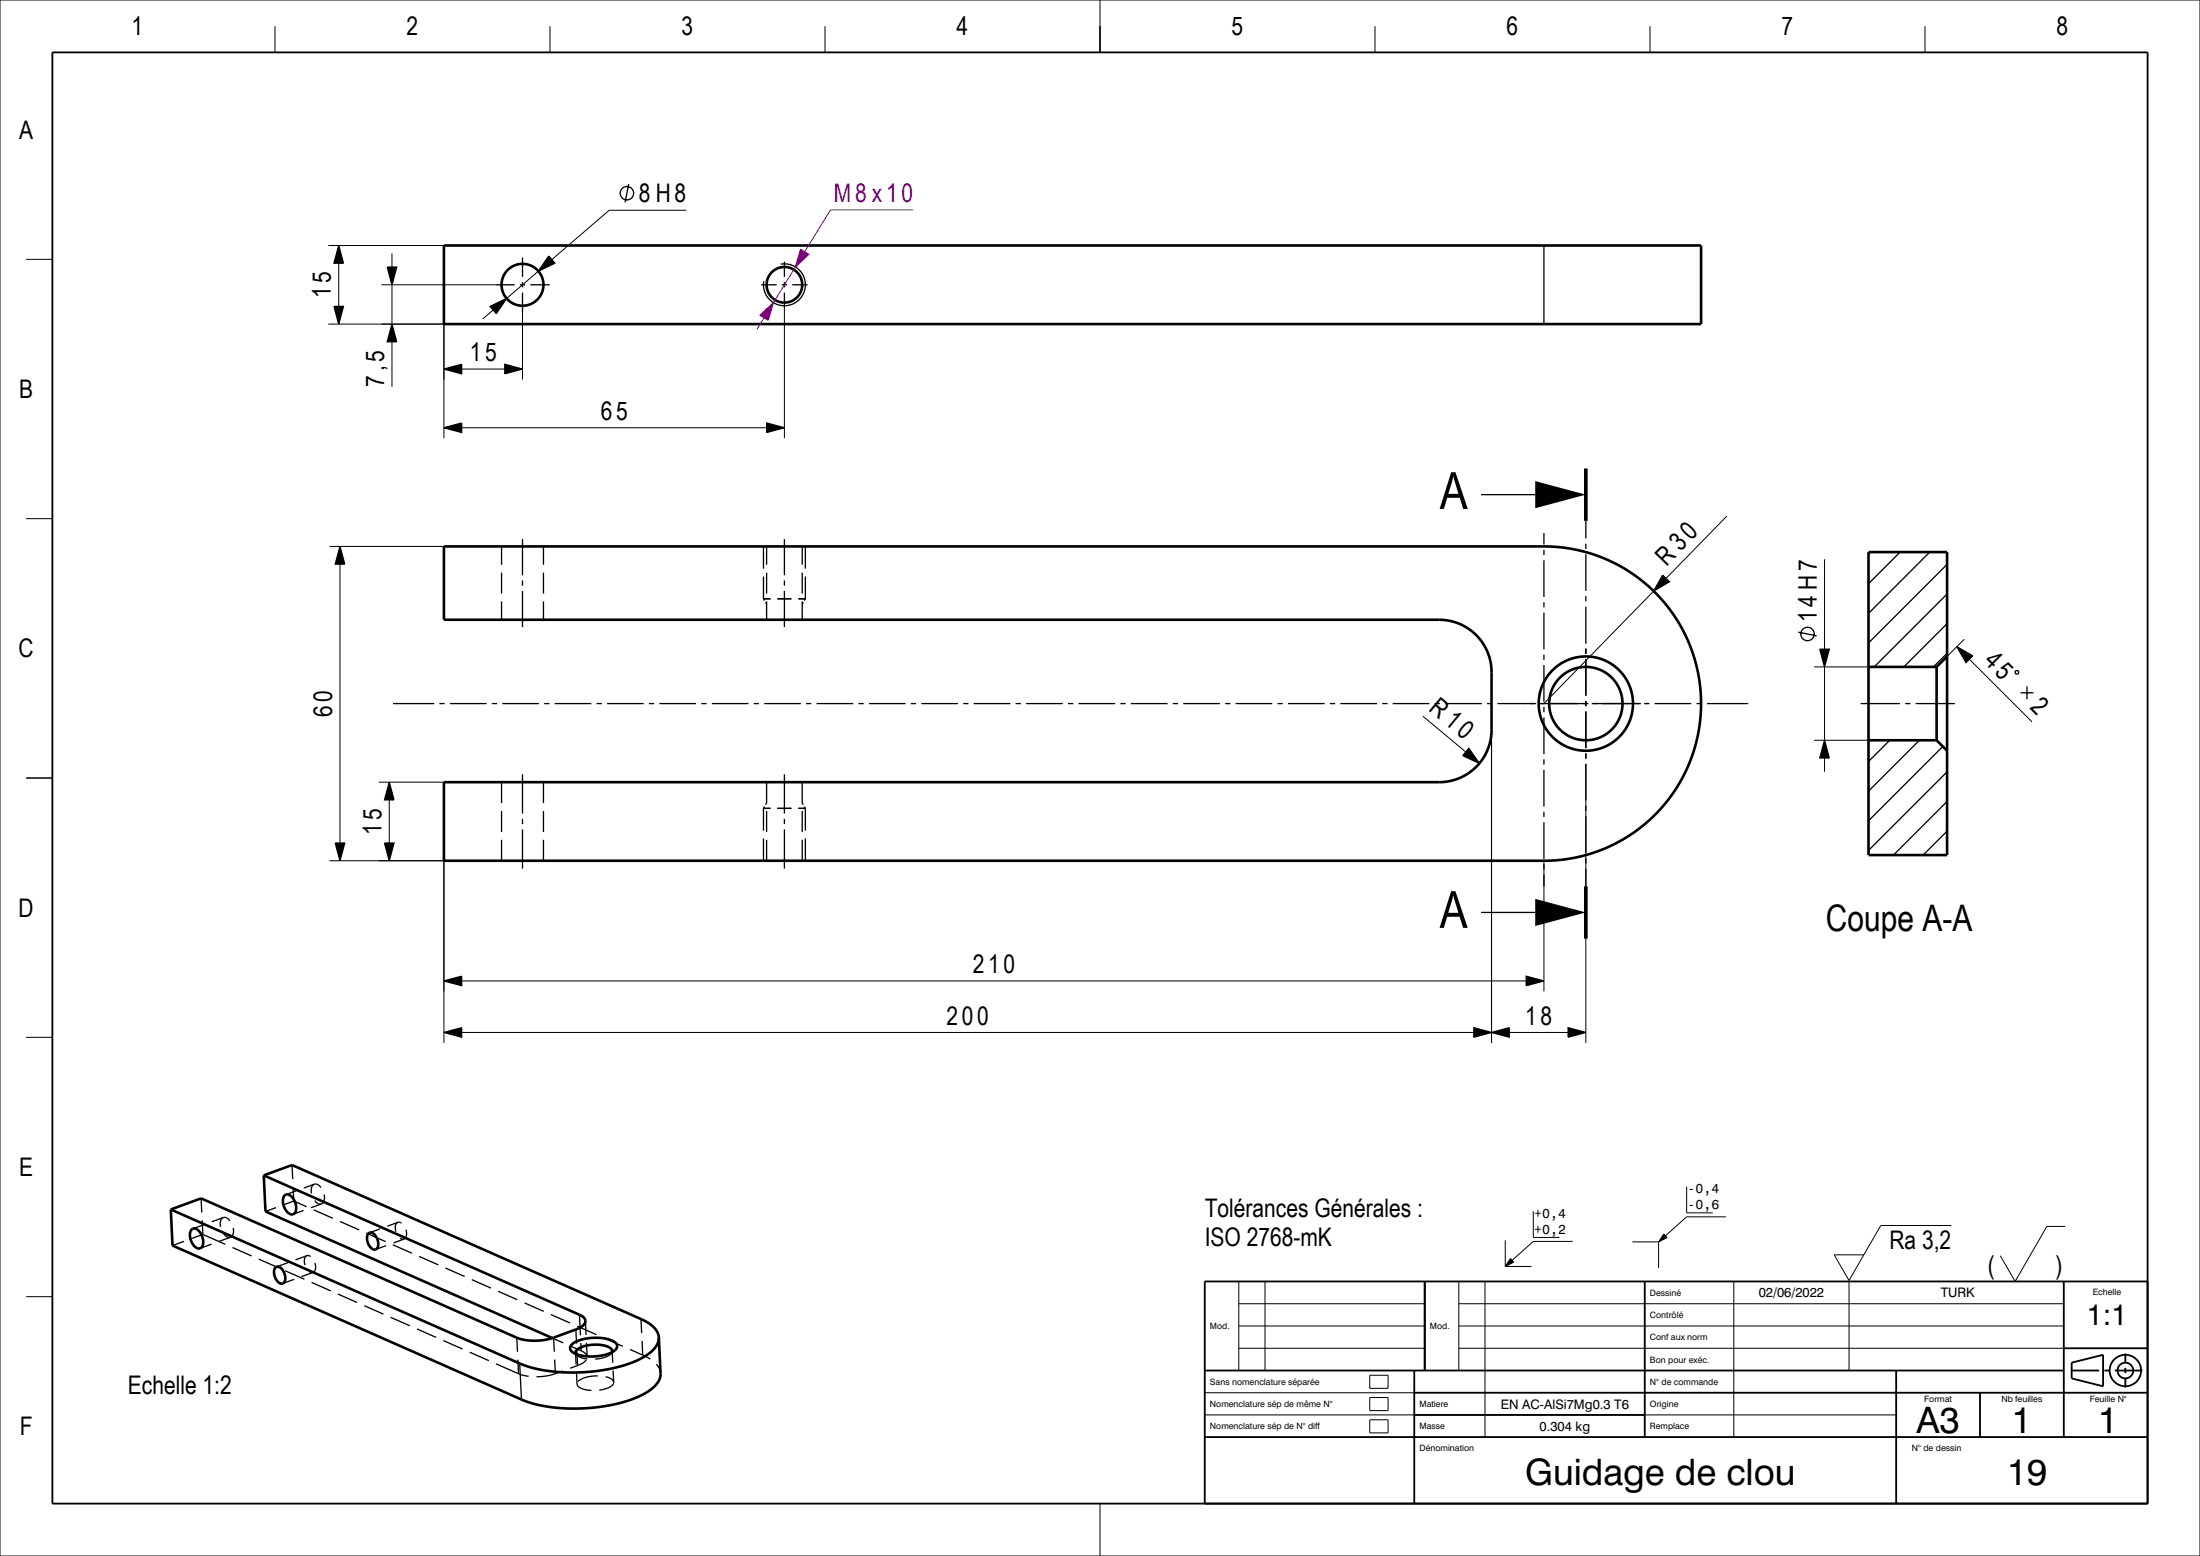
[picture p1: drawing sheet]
<svg xmlns="http://www.w3.org/2000/svg" width="420mm" height="297mm" viewBox="0 0 420 297" stroke-linecap="round" stroke-linejoin="round" font-family="sans-serif">
<g fill="#000">
<path d="M63.8 58.5h1.8l-.9 3.4z" fill-rule="evenodd"/>
<path d="M64.7 46.9l.9 3.3h-1.8z" fill-rule="evenodd"/>
<path d="M73.9 51h1.8l-.9 3.4z" fill-rule="evenodd"/>
<path d="M93.6 58.5l3.1-1.5-2 2.9z" fill-rule="evenodd"/>
<path d="M104.8 48.9l1.1 1.3-3.1 1.6z" fill-rule="evenodd"/>
<path d="M74.8 61.9l.9 3.3h-1.8z" fill-rule="evenodd"/>
<path d="M84.8 70.4l3.3-.9v1.8z" fill-rule="evenodd"/>
<path d="M96.4 69.5l3.4 .9-3.4 .9z" fill-rule="evenodd"/>
<path d="M84.8 81.6l3.3-.9v1.9z" fill-rule="evenodd"/>
<path d="M146.4 80.7l3.4 .9-3.4 1z" fill-rule="evenodd"/>
<path d="M293.1 91.8l9.7 2.6-9.7 2.6z" fill-rule="evenodd"/>
<path d="M64.9 104.3l.9 3.4h-1.8z" fill-rule="evenodd"/>
<path d="M317.4 109.8l1.3 1.2-3 1.8z" fill-rule="evenodd"/>
<path d="M74.3 149.3l.9 3.4h-1.8z" fill-rule="evenodd"/>
<path d="M280.4 142.8l2 2.9-3.1-1.5z" fill-rule="evenodd"/>
<path d="M64 160.9h1.8l-.9 3.4z" fill-rule="evenodd"/>
<path d="M73.4 160.9h1.8l-.9 3.4z" fill-rule="evenodd"/>
<path d="M293.1 171.6l9.7 2.6-9.7 2.6z" fill-rule="evenodd"/>
<path d="M84.8 187.2l3.3-.9v1.8z" fill-rule="evenodd"/>
<path d="M84.8 197.1l3.3-.9v1.8z" fill-rule="evenodd"/>
<path d="M281.4 196.2l3.4 .9-3.4 .9z" fill-rule="evenodd"/>
<path d="M284.8 197.1l3.3-.9v1.8z" fill-rule="evenodd"/>
<path d="M291.4 186.3l3.4 .9-3.4 .9z" fill-rule="evenodd"/>
<path d="M299.4 196.2l3.4 .9-3.4 .9z" fill-rule="evenodd"/>
<path d="M317.6 235.5l.7 .7-1.7 .8z" fill-rule="evenodd"/>
<path d="M288.4 240.2l.6 .7-1.6 .8z" fill-rule="evenodd"/>
</g>
<g fill="none" stroke="#000" stroke-width=".25">
<path d="M120 35.1l-.7 3.5M63.8 58.5h1.8l-.9 3.4zM64.7 46.9l.9 3.3h-1.8zM73.9 51h1.8l-.9 3.4zM93.6 58.5l3.1-1.5-2 2.9zM94.6 54.4h3.7M99.3 54.4h1M99.8 49.2v3.7M99.8 53.9v1M99.8 55.9v3.7M101.3 54.4h3.7M104.8 48.9l1.1 1.3-3.1 1.6z"/>
<path d="M145.3 54.4h3M149.1 50.4a4 4 0 0 1 4.6 3.7 4 4 0 0 1-4.2 4.3 4 4 0 0 1-3.7-4.7M149.3 54.4h1M149.8 49.9v3M149.8 53.9v1M149.8 55.9v2.9M151.3 54.4h2.9M294.8 46.9v15M74.8 61.9l.9 3.3h-1.8zM84.8 70.4l3.3-.9v1.8zM96.4 69.5l3.4 .9-3.4 .9zM84.8 81.6l3.3-.9v1.9z"/>
<path d="M146.4 80.7l3.4 .9-3.4 1zM282.8 94.4h10.3M302.8 99.4v3.4M64.9 104.3l.9 3.4h-1.8zM95.8 104.3v3.5M95.8 109.3v4M95.8 114.8v3.5M99.8 102.9v6.9M99.8 110.8v1M99.8 112.8v6.9M103.8 104.3v3.5M103.8 109.3v4"/>
<path d="M103.8 114.8v3.5M145.8 104.3v4.2M145.8 110v4.3M145.8 114.3h1.3M145.8 114.3l.2 .3M146.2 115l.2 .3M146.4 104.3v3.5M146.4 109.3v4M146.4 114.8v3.5M148.4 114.3h2.7M149.8 102.9v6.9M149.8 110.8v1"/>
<path d="M149.8 112.8v6.9M152.4 114.3h1.4M153.2 104.3v3.5M153.2 109.3v4M153.2 114.8v3.5M153.4 115l-.2 .3M153.8 104.3v4.2M153.8 110v4.3M153.8 114.3l-.2 .3M294.8 101.8v2.1M294.8 104.9v1M294.8 106.9v7"/>
<path d="M294.8 114.9v1M294.8 116.9v7M302.8 103.8v1M302.8 105.8v7M302.8 113.8v1M302.8 115.8v7M317.4 109.8l1.3 1.2-3 1.8zM357.1 105.4l-.4 .4M362.7 105.4l-6 6M368.4 105.4l-11.7 11.7M371.7 119l-8.2 8.3M371.7 113.4l-13.9 13.9"/>
<path d="M371.7 107.7l-15 15M75 134.3h7.9M83.9 134.3h1M85.9 134.3h7M93.9 134.3h1M95.9 134.3h7M103.9 134.3h1M105.9 134.3h7M113.9 134.3h1M115.9 134.3h7M123.9 134.3h1M125.9 134.3h7"/>
<path d="M133.9 134.3h1M135.9 134.3h7M143.9 134.3h1M145.9 134.3h7M153.9 134.3h1M155.9 134.3h7M163.9 134.3h1M165.9 134.3h7M173.9 134.3h1M175.9 134.3h7M183.9 134.3h1M185.9 134.3h7"/>
<path d="M193.9 134.3h1M195.9 134.3h7M203.9 134.3h1M205.9 134.3h7M213.9 134.3h1M215.9 134.3h7M223.9 134.3h1M225.9 134.3h7M233.9 134.3h1M235.9 134.3h7M243.9 134.3h1M245.9 134.3h7"/>
<path d="M253.9 134.3h1M255.9 134.3h7M263.9 134.3h1M265.9 134.3h7M273.9 134.3h1M275.9 134.3h7M283.9 134.3h1M285.9 134.3h7.4M293.9 134.3h9.4M294.8 124.9v1M294.8 126.9v7M294.8 134.9v1"/>
<path d="M294.8 136.9v7M302.8 123.8v1M302.8 125.8v7M302.8 133.8v1M302.8 135.8v7M303.9 134.3h9.4M313.9 134.3h1M315.9 134.3h7M323.9 134.3h1M325.9 134.3h7.9M355.2 134.3h7.5M363.7 134.3h1"/>
<path d="M365.7 134.3h7.5M371.7 124.7l-2.6 2.6M74.3 149.3l.9 3.4h-1.8zM95.8 149.3v4M95.8 154.8v4M99.8 147.8v7.5M99.8 156.3v1M99.8 158.3v7.5M103.8 149.3v4M103.8 154.8v4M145.8 154.3h1.3M145.8 154.3v4.2"/>
<path d="M146 154l-.2 .3M146.4 149.3v4M146.4 154.8v4M146.4 153.3l-.2 .3M148.4 154.3h2.7M149.8 147.8v7.5M149.8 156.3v1M149.8 158.3v7.5M152.4 154.3h1.4M153.2 149.3v4M153.2 154.8v4M153.2 153.3l.2 .3"/>
<path d="M153.6 154l.2 .3M153.8 154.3v4.2M280.4 142.8l2 2.9-3.1-1.5zM294.8 144.9v1M294.8 146.9v7M294.8 154.9v1M294.8 156.9v7M302.8 143.8v1M302.8 145.8v7M302.8 153.8v1M302.8 155.8v7M360.8 141.3l-4.1 4.1"/>
<path d="M366.4 141.3l-9.7 9.7M370.9 142.5l-14.2 14.2M371.7 158.6l-4.6 4.6M371.7 153l-10.2 10.2M371.7 147.3l-15 15M64 160.9h1.8l-.9 3.4zM73.4 160.9h1.8l-.9 3.4zM95.8 160.3v4M103.8 160.3v4M145.8 160v4.3M146.4 160.3v4M153.2 160.3v4"/>
<path d="M153.8 160v4.3M282.8 174.2h10.3M294.8 164.9v1M294.8 166.9v2.2M302.8 163.8v1M302.8 165.8v3.4M84.8 187.2l3.3-.9v1.8zM84.8 197.1l3.3-.9v1.8zM281.4 196.2l3.4 .9-3.4 .9zM284.8 197.1l3.3-.9v1.8zM291.4 186.3l3.4 .9-3.4 .9zM299.4 196.2l3.4 .9-3.4 .9z"/>
<path d="M35.1 236.9l-2.2 .8M38.4 228.7l.1 2.7M38.6 232.9l.1 2.7M38.7 235.6l-2.2 .8M38.7 235.6l4.3 1.9M39 233.7l-2.2 .8M40.4 237.5l-2.2 .8M42.6 232.4a1.47 1.47 0 0 0-.5 1.8M42.6 232.4a1.22 1.22 0 0 1 1.3 .6M42.6 232.4l-2.2 .8M42.7 235.5a1.22 1.22 0 0 0 1.3 .7M44 236.2l-2.2 .8"/>
<path d="M44.4 238.1l3.6 1.6M44.5 234.4a1.55 1.55 0 0 1-.5 1.8M52.7 230.5l-2 .7M55.8 222.4l.1 2.7M56 226.6l.1 2.7M56.1 229.3l2.4 1M56.1 229.3l-2 .7M56.6 227.3l-2 .7M58 231l-2 .8M58.6 239.7l.7 .1M58.6 239.7a1.42 1.42 0 0 0-.4 1.8M58.6 239.7l-2.2 .8"/>
<path d="M59.9 230.9l3.6 1.6M60 226a1.22 1.22 0 0 1 1.3 .7M60 226a1.47 1.47 0 0 0-.5 1.8M60 226l-2 .8M60.1 229.2a1.19 1.19 0 0 0 1.3 .6M61.4 229.8l-2 .7M61.9 228a1.55 1.55 0 0 1-.5 1.8M64.9 233.2l3.7 1.6M70 235.4l3.6 1.6M72.5 234.6l-1.9 .7M73.7 237.8l-2 .7M75 237.6l3.6 1.6"/>
<path d="M76 233.3a1.42 1.42 0 0 0-.4 1.8M76 233.3l.7 .2M76 233.3l-2 .7M76.4 236.3l.7 .2M77.1 236.5l-2 .7M77.5 234.7a1.51 1.51 0 0 1-.4 1.8M80 239.8l3.7 1.6M49.4 240.3l3.7 1.7M54.4 242.6l3.7 1.6M55 241l-2.2 .8M56.2 244.2l-2.2 .8M59 242.7l.8 .2"/>
<path d="M59.5 244.8l3.6 1.6M59.8 242.9l-2.2 .8M60.1 241.1a1.51 1.51 0 0 1-.3 1.8M64.5 247l3.7 1.6M69.5 249.2l3.7 1.6M74.6 251.4l3.6 1.7M79.6 253.7l3.7 1.6M84.6 255.9l3.7 1.6M85 242l3.7 1.6M89.7 258.1l3.6 1.6M90.1 244.3l3.6 1.6M95.1 246.5l3.7 1.6"/>
<path d="M98.7 255.3l.1 2.7M98.9 259.5l.1 2.7M100.1 248.7l3.7 1.6M105.2 250.9l3.6 1.6M105.5 255.4l2 .9M105.7 255.3l.1 2.7M105.9 259.5l.1 2.7M108.9 256.9l2.1 .9M109.3 258.1l.3 .2M109.9 258.2l.1 2.3M109.9 258.4l.3 .4M109.9 253.8l.2 2.7"/>
<path d="M109.9 258.6l.3 .2M110.1 258l.2 2.6M110.2 253.1l3.7 1.7M110.2 258.8l.8 .4 1.1 .2M110.6 250.9l.2 4M110.9 256.4l.1 1.4M111 257.8l.8 .5 .3 .7M111.8 252.1l.1 2.7M111.9 259.6l-.6 .6-1 .4M112 256.3l.1 2.7M112.1 259h.1M115.2 255.4l3.7 1.6"/>
<path d="M116.6 258.5a5.3 5.3 0 0 1-3 .9M116.8 258.1l-.2 .4M116.8 258.2l-.2 .3M116.9 257.9l.1 2.2M117.4 257.7l-.3 .3M120.3 257.6l2.4 1M122.4 251.8l.1 2.7M122.6 256l.1 2.6M122.7 258.6l1.4 .8M94.7 260.3l4.3 1.9M99 262.2l1.9 .5M99.2 260.3l.4 6.8"/>
<path d="M106 262.2a11 11 0 0 1-3.6 .6M107.4 261.7l-1.4 .5M110.1 261.9l.1 2.3a2.44 2.44 0 0 0 2.4 1.2h.3M110.3 260.6l-1.4 .6M114.1 262.6a5.5 5.5 0 0 0-3.7 1.1M115.6 262.8l1.1 .4 .5 .6M117.1 261.6l.1 2.2M117.2 263.8a2.02 2.02 0 0 1-1.9 1.4l-.9 .1M125.3 260.4l.6 .8 .2 1"/>
<circle cx="119.7" cy="36.9" r="1.28"/>
</g>
<g fill="none" stroke="#000" stroke-width=".19">
<path d="M0 0h420v297h-420zM52.5 5v5M105 5v5M157.5 5v5M210 0v10M262.5 5v5M315 5v5M367.5 5v5M5 49.5h5M62.7 46.9h22.1M64.7 50.2v8.3M72.8 54.4h21.8"/>
<path d="M74.8 48.4v2.6M74.8 54.4v7.5M94.2 59.2l-2 1.7M99.8 59.6v12.8M102.8 51.8l-6.1 5.2M131 40.1h-14.7l-10.9 9.4M149.8 58.8v24.8M62.7 61.9h22.1v21.7M74.8 65.2v8.6M88.1 70.4h8.3M5 99h5M88.1 81.6h58.3"/>
<path d="M329.7 98.5l-11.6 11.9M62.9 104.3h21.9M64.9 107.7v53.2M315.7 112.8l-20.9 21.5M271.6 136.7l8.2 6.8M284.8 139.3v59.8M346.3 127.3h10.4M375 122l-3.3 3.3M5 148.5h5M72.3 149.3h12.5M74.3 152.7v8.2M302.8 146v53.1"/>
<path d="M346.3 141.3h10.4M62.9 164.3h21.9v34.8M294.8 164.3v24.9M5 198h5M88.1 187.2h203.3M88.1 197.1h193.3M288.1 197.1h11.3M287.4 236.7v5M292.7 231.2v5h5M300.2 237h-7.5l-4 3.6M311.6 237h5M316.6 237v5"/>
<path d="M317.6 235.5l.7 .7-1.7 .8zM322 226.5v5h5M329.5 232.3h-7.5l-4.1 3.6M372.5 233.9h-13.4l-6.1 10.5-2.8-4.9h5.6M394.3 234.1h-3.5l-6.1 10.5-2.8-4.9M5 247.5h5M236.5 244.6v17M236.5 257.4h35.5M236.5 253.1h35.5M236.5 248.8h35.5M241.5 244.6v17M278.5 244.6v17"/>
<path d="M278.5 257.4h115.5M278.5 253.1h115.5M278.5 248.8h115.5M283.5 244.6v29.7M287.4 241.7h5M288.4 240.2l.6 .7-1.6 .8zM331 244.6v29.7M353 244.6v17M230 270.1h132M230 265.8h40M261.5 262.5h3.5v2.5h-3.5zM261.5 266.7h3.5v2.6h-3.5z"/>
<path d="M261.5 271h3.5v2.5h-3.5zM210 287v10"/>
</g>
<g fill="none" stroke="#000" stroke-width=".5">
<path d="M84.8 46.9h240v15h-240zM84.8 104.3h210.2l3.2 .2 2.8 .4 2.6 .7 2.6 1 2.3 1 2.4 1.4 2 1.4 1.9 1.6 2.2 2.1 1.7 2.1 1.6 2.3 1.4 2.6 1 2.3 1 2.9 .5 2.4 .4 2.7 .2 2.8-.2 3-.3 2.4-.7 3-.8 2.3-1 2.3-1.3 2.5-1.5 2.3-1.7 2.1-1.9 2-1.9 1.6-2.4 1.8-2.4 1.4-2.5 1.1-2.6 1-2.6 .7-2.8 .4-3.2 .2h-210.2v-15h190.2a10 10 0 0 0 9.8-10l-.1-11.3a10 10 0 0 0-9.9-9.7h-190zM356.7 105.4h15v57.8h-15zM356.7 127.3h13M369.7 127.3v14M371.7 125.3l-2 2M356.7 141.3h13M369.7 141.3l2 2M32.6 230.9l66.6 29.4 2.5 .8 3.5 .7 4.1 .2 4.5-.3 4-.7 3.4-1.2 2.5-1.3 .9-.7 .7-.8 .4-.9 .1-.8M32.6 230.9l.3 6.8 66.8 29.5 2.6 .8 2.5 .5 2.6 .3 3 .1 2.7-.2 2.7-.4 2.5-.5 2.7-.8 1.9-.9 2.1-1.5 .6-.8 .4-.9 .1-.7-.3-6.9M36.6 234.7a1.09 1.09 0 0 1 1.6 .6l.3 .4a1.94 1.94 0 0 1-.3 2.6 1.81 1.81 0 0 1-1.8-1.6 2.04 2.04 0 0 1 .2-2zM50.4 224.4l60.2 26.5a1.2 1.2 0 0 1 1 1.8l-.5 .5-.8 .4-4.6 1.7a10.9 10.9 0 0 1-7 0l-60.3-26.6-5.8 2.2"/>
<path d="M50.4 224.4l5.4-2 66.9 29.5 1.2 .7 1 .9 .6 .8 .3 1M50.4 224.4l.3 6.8 54.8 24.2M54.3 228.2a1.1 1.1 0 0 1 1.7 .6l.2 .4a1.94 1.94 0 0 1-.2 2.6 1.8 1.8 0 0 1-1.8-1.7 2.03 2.03 0 0 1 .1-1.9zM70.3 235.5a.87 .87 0 0 1 1.4 .4 1.89 1.89 0 0 1 0 2.6 1.85 1.85 0 0 1-1.6-2.1zM52.6 242a.95 .95 0 0 1 1.5 .6 1.69 1.69 0 0 1-.2 2.4 2.04 2.04 0 0 1-1.6-2.4zM109.2 256.6a8.6 8.6 0 0 1 8.2-.4 1.02 1.02 0 0 1 .4 1 1.02 1.02 0 0 1-.8 .8 8.8 8.8 0 0 1-7.7 0l-.5-.6 .1-.4zM116.8 258.1l.1-.2a1.85 1.85 0 0 0-1.9-1.1 6.1 6.1 0 0 0-5 1l-.1 .6"/>
<circle cx="99.8" cy="54.4" r="4"/>
<circle cx="149.8" cy="54.4" r="3.4"/>
<circle cx="302.8" cy="134.3" r="9"/>
<circle cx="302.8" cy="134.3" r="7"/>
</g>
<g fill="none" stroke="#000" stroke-width=".35">
<path d="M10 10h400v277h-400zM272 244.6v17M314 244.6v29.7M394 244.6v29.7M394 257.4h16M405.8 258.3v1.8M410 244.6h-180v42.4M230 274.3h180M230 261.6h164M270 261.6v25.4M270 270.1h44M270 265.8h140"/>
<path d="M362 261.6v25.4M378 265.8v8.5M395.5 261.6h5.2M395.5 260.1l6-1.5v6l-6-1.5zM401.8 261.6h.9M403.8 261.6h5.2M405.8 261.1v1M405.8 263.1v1.7"/>
<circle cx="405.8" cy="261.6" r="1.5"/>
<circle cx="405.8" cy="261.6" r="3"/>
</g>
<path d="M302.8 89.4v10M302.8 169.2v10" fill="none" stroke="#000" stroke-width=".7" stroke-linecap="butt"/>
<g fill="#800080">
<path d="M145.1 60.2l2.6-2.4-1 3.3z" fill-rule="evenodd"/>
<path d="M152.8 47.6l1.6 .9-2.6 2.5z" fill-rule="evenodd"/>
</g>
<path d="M151.8 51l-4.1 6.8M174.3 40.1h-15.7l-5 8M145.9 60.6l-1.4 2.3" fill="none" stroke="#800080" stroke-width=".19"/>
<path d="M152.8 47.6l1.6 .9-2.6 2.5zM145.1 60.2l2.6-2.4-1 3.3z" fill="none" stroke="#800080" stroke-width=".25"/>
<g fill="#000">
<path d="M347.4 123.9h1.8l-.9 3.4z" fill-rule="evenodd"/>
<path d="M373.6 123.4l3 1.8-1.3 1.3z" fill-rule="evenodd"/>
<path d="M348.3 141.3l.9 3.4h-1.8z" fill-rule="evenodd"/>
</g>
<g fill="none" stroke="#000" stroke-width=".25">
<path d="M343.3 120.7l3.5 .7M347.4 123.9h1.8l-.9 3.4zM373.6 123.4l3 1.8-1.3 1.3zM384.9 128h.3l.2 .2v.3l-.2 .2h-.3l-.2-.2v-.3zM385.7 132.2h2.5M387 131v2.5M348.3 141.3l.9 3.4h-1.8z"/>
<circle cx="345.1" cy="121" r="1.28"/>
</g>
<path d="M348.3 106.7v17.2M348.3 127.3v14M376 125.8l11.9 12M348.3 144.7v2.6" fill="none" stroke="#000" stroke-width=".19"/>
<g font-size="9.8">
<text x="274.9" y="97.1">A</text>
<text x="274.8" y="177.1">A</text>
</g>
<g font-size="7">
<text x="348.6" y="177.7">Coupe A-A</text>
<text x="365.9" y="273.5">A3</text>
<text x="384.1" y="273.5">1</text>
<text x="400.6" y="273.5">1</text>
<text x="291.2" y="283.5">Guidage de clou</text>
<text x="383.2" y="283.5">19</text>
</g>
<text font-size="5.6" x="398.4" y="253">1:1</text>
<g font-size="4.9">
<text x="25.1" y="6.7">1</text>
<text x="77.6" y="6.7">2</text>
<text x="130.1" y="6.7">3</text>
<text x="182.6" y="6.7">4</text>
<text x="235.1" y="6.7">5</text>
<text x="287.6" y="6.7">6</text>
<text x="340.1" y="6.7">7</text>
<text x="392.6" y="6.7">8</text>
<text x="3.7" y="26.5">A</text>
<text x="122" y="38.6">8 H8</text>
<text x="63.2" y="56.9" transform="rotate(-90 63.2 56.9)">15</text>
<text x="89.7" y="68.9">15</text>
<text x="3.7" y="76">B</text>
<text x="73.3" y="73.8" transform="rotate(-90 73.3 73.8)">7,5</text>
<text x="114.7" y="80.1">65</text>
<text x="318.1" y="108.2" transform="rotate(-46 318.1 108.2)">R 30</text>
<text x="346.8" y="118.7" transform="rotate(-90 346.8 118.7)">14 H7</text>
<text x="3.6" y="125.5">C</text>
<text x="378.6" y="126.3" transform="rotate(45 378.6 126.3)">45</text>
<text x="63.4" y="136.9" transform="rotate(-90 63.4 136.9)">60</text>
<text x="272.6" y="135.5" transform="rotate(40 272.6 135.5)">R 10</text>
<text x="387.4" y="135.2" transform="rotate(45 387.4 135.2)">2</text>
<text x="72.8" y="159.4" transform="rotate(-90 72.8 159.4)">15</text>
<text x="3.6" y="175">D</text>
<text x="185.7" y="185.7">210</text>
<text x="180.7" y="195.6">200</text>
<text x="291.2" y="195.6">18</text>
<text x="3.7" y="224.5">E</text>
<text x="230" y="232.4">Tolérances Générales :</text>
<text x="230" y="237.9">ISO 2768-mK</text>
<text x="360.7" y="238.5">Ra 3,2</text>
<text x="379.5" y="243.2">(</text>
<text x="392.4" y="243.2">)</text>
<text x="24.4" y="266">Echelle 1:2</text>
<text x="3.8" y="274">F</text>
</g>
<text font-size="4.9" fill="#800080" x="159.2" y="38.6">M8 x10</text>
<g font-size="2.5">
<text x="322.2" y="227.8">-0,4</text>
<text x="292.9" y="232.5">+0,4</text>
<text x="322.2" y="230.8">-0,6</text>
<text x="292.9" y="235.5">+0,2</text>
<text x="335.7" y="247.6">02/06/2022</text>
<text x="370.5" y="247.6">TURK</text>
<text x="286.5" y="268.9">EN AC-AlSi7Mg0.3 T6</text>
<text x="293.9" y="273.1">0.304 kg</text>
</g>
<g font-size="1.7">
<text x="315" y="251.6">Contrôlé</text>
<text x="315" y="247.3">Dessiné</text>
<text x="399.5" y="247.2">Echelle</text>
<text x="231" y="253.7">Mod.</text>
<text x="273" y="253.7">Mod.</text>
<text x="315" y="255.8">Conf aux norm</text>
<text x="315" y="260.1">Bon pour exéc.</text>
<text x="231" y="264.3">Sans nomenclature séparée</text>
<text x="231" y="268.6">Nomenclature sép de même N°</text>
<text x="271" y="268.6">Matiere</text>
<text x="315" y="268.6">Origine</text>
<text x="315" y="264.3">N° de commande</text>
<text x="367.3" y="267.6">Format</text>
<text x="382.1" y="267.6">Nb feuilles</text>
<text x="399" y="267.6">Feuille N°</text>
<text x="231" y="272.8">Nomenclature sép de N° diff</text>
<text x="271" y="272.8">Masse</text>
<text x="315" y="272.8">Remplace</text>
<text x="271" y="276.9">Dénomination</text>
<text x="365" y="276.9">N° de dessin</text>
</g>
</svg>
